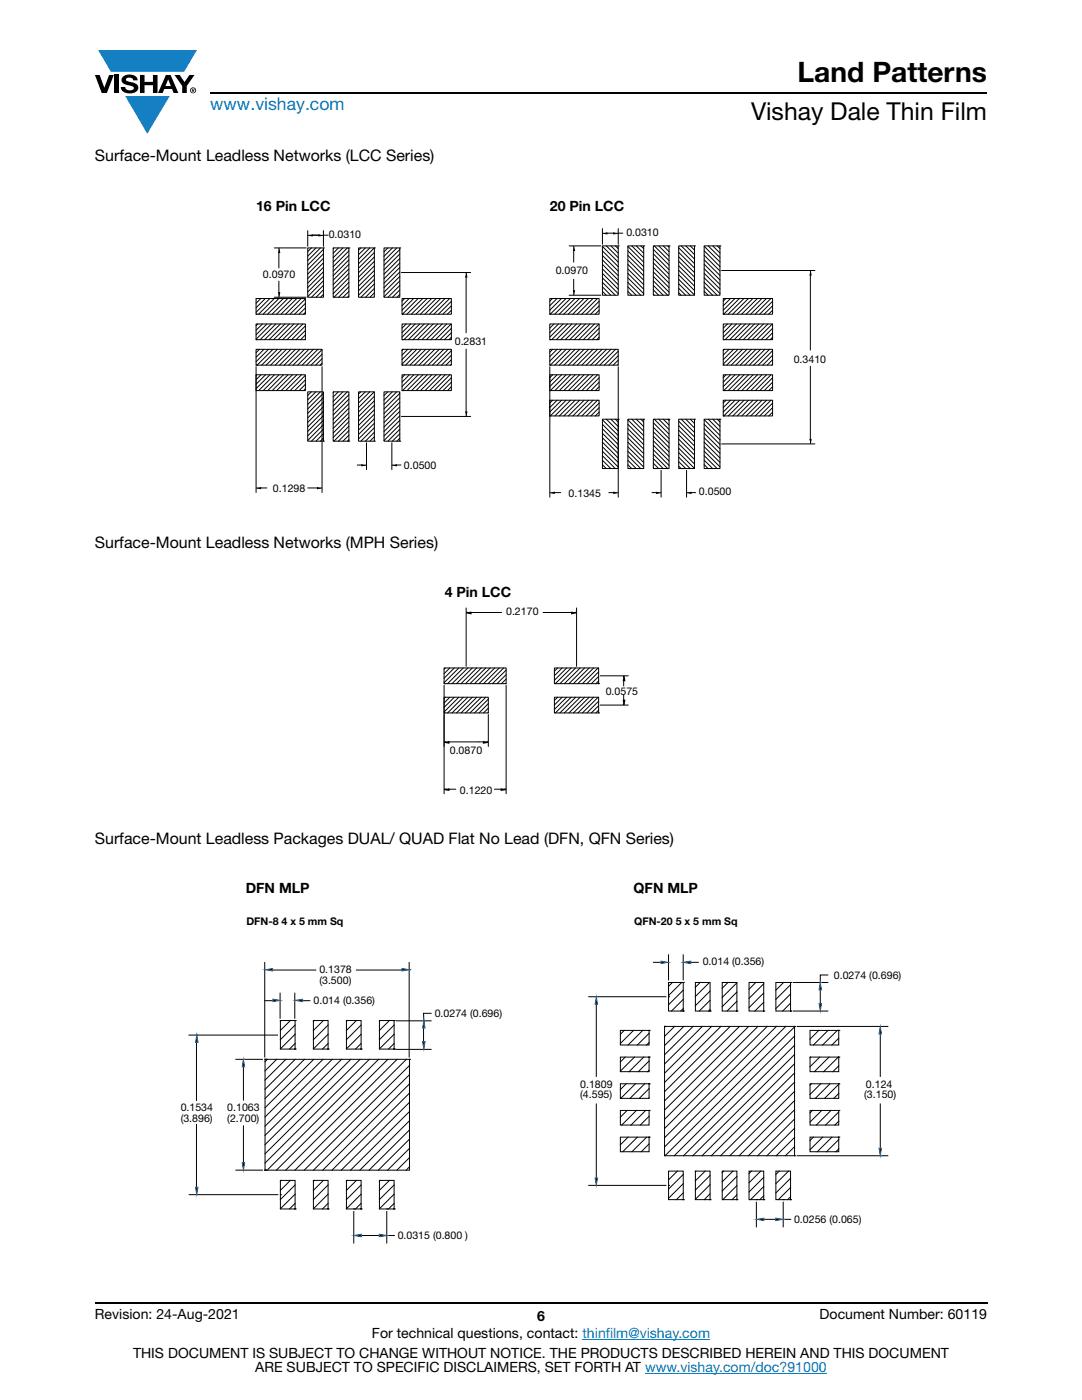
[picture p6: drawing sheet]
<svg xmlns="http://www.w3.org/2000/svg" width="216mm" height="279mm" viewBox="0 0 216 279" stroke-linecap="round" stroke-linejoin="round" font-family="sans-serif">
<g fill="#147fc3">
<path d="M19.6 10h19.7l-2.6 4.3h-1.1h-13.5z"/>
<path d="M25 19.2h8.9l-4.5 7.5z"/>
</g>
<g fill="#000">
<path d="M18.9 15h1l.9 2.5 1-2.5h.9l-1.4 3.6h-1zM22.9 15h.9v3.6h-.9zM24.6 15.3a2.1 2.1 0 0 1 2.8 .3l.1 .4h-.9a.79 .79 0 0 0-.7-.5 .79 .79 0 0 0-.8 .4l.3 .3 1 .2a1.08 1.08 0 0 1 1.2 1 1.08 1.08 0 0 1-1.1 1.2 1.73 1.73 0 0 1-2.4-1.2h.9a.96 .96 0 0 0 .8 .6 .96 .96 0 0 0 .9-.4 1.31 1.31 0 0 0-1.2-.6 1.03 1.03 0 0 1-1.1-.6 1.03 1.03 0 0 1 .2-1.1zM27.9 15h.9v1.3h1.7v-1.3h.9v3.6h-.9v-1.6h-1.7v1.6h-.9zM34.8 15h1.1l.9 1.4 1-1.4h1l-1.5 2.2v1.4h-.9v-1.4zM62.3 46.9h1.3z"/>
<path d="M33.6 15.9l.5 1.3h-1.1zM33.1 15l-1.6 3.6h1l.3-.8h1.5l.3 .8h1l-1.6-3.6z"/>
<path d="M38.4 17.8h.2v.2h-.2zM38.3 17.7v.7h.1v-.3l.4 .3-.2-.3 .2-.2-.1-.2z"/>
<path d="M38.1 18a.46 .46 0 0 1 .9 0 .46 .46 0 0 1-.9 0zM37.9 18a.6 .6 0 0 0 1.2 0 .6 .6 0 0 0-1.2 0z"/>
</g>
<path d="M42 18.6h155M18.9 260h178.1" fill="none" stroke="#000" stroke-width=".36"/>
<path d="M116.2 267.3h25.5M128.7 274h36.3" fill="none" stroke="#007ec4" stroke-width=".2"/>
<g fill="none" stroke="#000" stroke-width=".2">
<path d="M51.1 59.6h9.8v3.1h-9.8zM51.2 59.6h-.1M52 59.6l-.9 .9M52.9 59.6l-1.8 1.8M53.8 59.6l-2.7 2.7M54.7 59.6l-3.1 3.1M54.7 59.3h6.4M54.7 49.5h6.4M55.5 58.4h.3l-.2 .9M55.6 59.6l-3.1 3.1M55.6 50.4v3.1M55.6 56.1v2.3"/>
<path d="M55.6 49.5l.2 .9h-.3M56.5 59.6l-3.1 3.1M57.4 59.6l-3.1 3.1M58.3 59.6l-3.1 3.1M59.2 59.6l-3.1 3.1M60.1 59.6l-3.1 3.1M60.9 59.7l-3 3M61.4 49.5h3.1v9.8h-3.1zM61.4 46v3.2M62.1 49.5l-.7 .7M62.3 46.8v.3l-.9-.2M62.3 46.9h1.3"/>
<path d="M63.1 49.5l-1.7 1.6M63.6 46.8v.3l1.9-.2M63.9 49.5l-2.5 2.5M64.5 49.8l-3.1 3.1M64.5 50.7l-3.1 3.1M64.5 51.6l-3.1 3.1M64.5 52.5l-3.1 3.1M64.5 53.4l-3.1 3.1M64.5 54.2l-3.1 3.2M64.5 55.1l-3.1 3.2M64.5 56l-3.1 3.2M64.5 56.9l-2.3 2.4"/>
<path d="M64.5 57.8l-1.4 1.5M64.5 58.7l-.5 .6M64.5 49.5h.1M64.5 46v3.2M66.5 49.5h3.1v9.8h-3.1zM66.6 49.5l-.1 .1M67.5 49.5l-1 1M68.4 49.5l-1.9 1.9M69.3 49.5l-2.8 2.8M69.6 56.4l-2.9 2.9M69.6 57.2l-2 2.1M69.6 53.7l-3.1 3.1"/>
<path d="M69.6 50.1l-3.1 3.1M69.6 51l-3.1 3.1M69.6 51.9l-3.1 3.1M69.6 52.8l-3.1 3.1M69.6 54.6l-3.1 3.1M69.6 55.4l-3.1 3.2M69.6 58.2l-1.1 1.1M69.6 59l-.3 .3M69.6 49.5h.1M71.5 49.5h3.2v9.8h-3.2zM72 49.5l-.5 .4M72.9 49.5l-1.4 1.3"/>
<path d="M73.8 49.5l-2.3 2.2M74.7 51.3l-3.2 3.1M74.7 54l-3.2 3.1M74.7 55.8l-3.2 3.1M74.7 49.5l-3.2 3.1M74.7 50.4l-3.2 3.1M74.7 52.2l-3.2 3.1M74.7 53.1l-3.2 3.1M74.7 54.9l-3.2 3.1M74.7 56.7l-2.7 2.6M74.7 57.6l-1.8 1.7M74.7 58.5l-.9 .8"/>
<path d="M74.7 49.5h.1M76.6 49.5h3.2v9.8h-3.2zM77.4 49.5l-.8 .7M78.3 49.5l-1.7 1.7M79.2 49.5l-2.6 2.5M79.8 57l-2.4 2.3M79.8 50.7l-3.2 3.1M79.8 52.5l-3.2 3.1M79.8 53.4l-3.2 3.1M79.8 55.2l-3.2 3.1M79.8 49.8l-3.2 3.1M79.8 51.6l-3.2 3.1"/>
<path d="M79.8 54.3l-3.2 3.1M79.8 56.1l-3.2 3.1M79.8 57.9l-1.5 1.4M79.8 58.8l-.6 .5M79.8 49.5h.1M80.1 54.4h13.8M80.2 59.6h9.9v3.1h-9.9zM80.8 59.6l-.6 .5M81.6 59.6l-1.4 1.4M82.5 59.6l-2.3 2.3M83.4 59.6l-3.1 3.1M84.3 59.6l-3.1 3.1"/>
<path d="M85.2 59.6l-3.1 3.1M86.1 59.6l-3.1 3.1M87 59.6l-3.1 3.1M87.9 59.6l-3.1 3.1M88.8 59.6l-3.1 3.1M89.7 59.6l-3.1 3.1M93 54.4l.2 .9h-.4M93 55.3v11.1M109.7 59.6h9.8v3.1h-9.8zM110.2 59.6l-.5 .5M111.1 59.6l-1.4 1.4M112 59.6l-2.3 2.3"/>
<path d="M112.9 59.6l-3.1 3.1M113.6 58.9h6.3M113.6 49.1h6.3M113.8 59.6l-3.1 3.1M114.3 58h.3l-.1 .9M114.5 50v2.3M114.5 55.7v2.3M114.5 49.1l.1 .9h-.3M114.7 59.6l-3.1 3.1M115.6 59.6l-3.1 3.1M116.5 59.6l-3.1 3.1M117.4 59.6l-3.1 3.1"/>
<path d="M118.3 59.6l-3.1 3.1M119.2 59.6l-3.1 3.1M120.2 49.2l3.2 3.1M120.2 50.1l3.2 3.1M120.2 51l3.2 3.1M120.2 51.9l3.2 3.1M120.2 52.8l3.2 3.1M120.2 53.7l3.2 3.1M120.2 54.6l3.2 3.1M120.2 55.4l3.2 3.2M120.2 56.4l2.6 2.5M120.2 57.2l1.7 1.7"/>
<path d="M120.2 58.2l.8 .7M120.2 49.1h3.2v9.8h-3.2zM120.2 45.6v3.2M121 49.1l2.4 2.3M121.1 46.4v.3l-.9-.2M121.1 46.5h1.4M121.9 49.1l1.5 1.4M122.5 46.4v.3l1.8-.2M122.8 49.1l.6 .5M123.4 49.1h.1M123.4 45.6v3.2M125.3 49.2l3.1 3.1"/>
<path d="M125.3 50.1l3.1 3.1M125.3 51l3.1 3.1M125.3 51.9l3.1 3.1M125.3 52.8l3.1 3.1M125.3 53.7l3.1 3.1M125.3 54.6l3.1 3.1M125.3 55.4l3.1 3.2M125.3 56.4l2.5 2.5M125.3 57.2l1.6 1.7M125.3 58.2l.7 .7M125.3 49.1h3.1v9.8h-3.1zM126.1 49.1l2.3 2.3"/>
<path d="M127 49.1l1.4 1.4M127.9 49.1l.5 .5M128.4 49.1h.1M130.4 54.3l3.1 3.1M130.4 57l1.9 1.9M130.4 49.8l3.1 3.1M130.4 50.7l3.1 3.1M130.4 51.6l3.1 3.1M130.4 52.5l3.1 3.1M130.4 53.4l3.1 3.1M130.4 55.2l3.1 3.1M130.4 56l2.8 2.9"/>
<path d="M130.4 57.8l1 1.1M130.4 58.7l.1 .2M130.4 49.1h3.1v9.8h-3.1zM130.6 49.1l2.9 2.9M131.4 49.1l2.1 2M132.4 49.1l1.1 1.1M133.2 49.1l.3 .2M133.5 49.1h.1M135.4 51.3l3.2 3.1M135.4 52.1l3.2 3.2M135.4 53.1l3.2 3.1M135.4 53.9l3.2 3.2"/>
<path d="M135.4 54.8l3.2 3.2M135.4 49.5l3.2 3.1M135.4 50.4l3.2 3.1M135.4 55.7l3.2 3.2M135.4 56.6l2.3 2.3M135.4 57.5l1.4 1.4M135.4 58.4l.5 .5M135.4 49.1h3.2v9.8h-3.2zM135.9 49.1l2.7 2.6M136.8 49.1l1.8 1.7M137.7 49.1l.9 .8M138.6 49.1h.1"/>
<path d="M140.5 56.3l2.6 2.6M140.5 57.2l1.7 1.7M140.5 51.8l3.2 3.2M140.5 52.7l3.2 3.2M140.5 54.5l3.2 3.2M140.5 55.4l3.2 3.2M140.5 49.2l3.2 3.1M140.5 50l3.2 3.2M140.5 50.9l3.2 3.2M140.5 53.6l3.2 3.2M140.5 58.1l.8 .8M140.5 49.1h3.2v9.8h-3.2z"/>
<path d="M141.3 49.1l2.4 2.3M142.2 49.1l1.5 1.4M143.1 49.1l.6 .5M143.7 49.1h.1M144 54h18.6M144.3 59.6h9.9v3.1h-9.9zM144.8 59.6l-.5 .5M145.8 59.6l-1.5 1.4M146.6 59.6l-2.3 2.3M147.5 59.6l-3.1 3.1M148.4 59.6l-3.1 3.1M149.3 59.6l-3.1 3.1"/>
<path d="M150.2 59.6l-3.1 3.1M151.1 59.6l-3.1 3.1M152 59.6l-3.1 3.1M152.9 59.6l-3.1 3.1M153.8 59.6l-3.1 3.1M161.7 54l.1 .9h-.3M161.7 54.9v15M51.1 62.7h.1M51.1 64.7h9.8v3.1h-9.8zM51.1 67.8h.1M51.1 69.7h13.2v3.2h-13.2zM51.1 72.9h.1"/>
<path d="M51.1 74.8h9.8v3.2h-9.8zM51.1 78h.1M51.1 73.2v25.1M51.2 74.8l-.1 .1M51.5 64.7l-.4 .3M51.8 69.7l-.7 .7M52.1 74.8l-1 1M52.4 64.7l-1.3 1.2M52.7 69.7l-1.6 1.6M53 74.8l-1.9 1.9M53.3 64.7l-2.2 2.1M53.6 69.7l-2.5 2.5"/>
<path d="M53.9 74.8l-2.8 2.8M54.1 64.7l-3 3M54.5 69.7l-3.2 3.2M54.8 74.8l-3.2 3.1M55.1 64.7l-3.2 3.1M55.4 69.7l-3.2 3.2M55.7 74.8l-3.2 3.1M55.9 64.7l-3.1 3.1M56.3 69.7l-3.2 3.2M56.6 74.8l-3.2 3.1M56.9 64.7l-3.2 3.1M57.1 69.7l-3.1 3.2"/>
<path d="M57.5 74.8l-3.2 3.1M57.7 64.7l-3.1 3.1M58 69.7l-3.1 3.2M58.4 74.8l-3.2 3.1M58.6 64.7l-3.1 3.1M58.9 69.7l-3.1 3.2M59.2 74.8l-3.1 3.1M59.5 64.7l-3.1 3.1M59.8 69.7l-3.1 3.2M60.2 74.8l-3.2 3.1M60.4 64.7l-3.1 3.1M60.7 69.7l-3.1 3.2"/>
<path d="M60.9 60.5l-2.1 2.2M60.9 61.5l-1.2 1.2M60.9 65l-2.7 2.8M60.9 65.9l-1.8 1.9M60.9 66.8l-.9 1M60.9 67.7v.1M60.9 62.3l-.3 .4M60.9 74.9l-3 3M60.9 75.8l-2.1 2.1M60.9 76.7l-1.2 1.2M60.9 77.6l-.3 .3M61.4 78.2h3.1v9.8h-3.1z"/>
<path d="M61.6 69.7l-3.1 3.2M62.1 78.2l-.7 .7M62.5 69.7l-3.1 3.2M63 78.2l-1.6 1.6M63.4 69.7l-3.1 3.2M63.9 78.2l-2.5 2.5M64.3 69.8l-3.1 3.1M64.3 70.7l-2.2 2.2M64.3 71.6l-1.3 1.3M64.3 72.5l-.4 .4M64.3 73.2v25.1M64.5 78.5l-3.1 3.1"/>
<path d="M64.5 79.4l-3.1 3.1M66.5 78.2h3.1v9.8h-3.1zM66.6 78.2l-.1 .1M67.5 78.2l-1 1M68.4 78.2l-1.9 1.9M69.3 78.2l-2.8 2.8M69.6 79.7l-3.1 3.1M69.6 78.8l-3.1 3.1M71.5 78.2h3.2v9.8h-3.2zM72 78.2l-.5 .4M72.9 78.2l-1.4 1.3M73.8 78.2l-2.3 2.2"/>
<path d="M74.7 78.2l-3.2 3.1M74.7 80l-3.2 3.1M74.7 79.1l-3.2 3.1M76.6 78.2h3.2v9.8h-3.2zM77.4 78.2l-.8 .7M78.3 78.2l-1.7 1.7M79.2 78.2l-2.6 2.5M79.8 78.5l-3.2 3.1M79.8 79.4l-3.2 3.1M80.2 74.8h9.9v3.1h-9.9zM80.2 77.9h.1M80.2 62.7h.1"/>
<path d="M80.2 64.7h9.9v3.1h-9.9zM80.2 67.8h.1M80.2 69.7h9.9v3.2h-9.9zM80.2 72.9h.1M80.5 69.7l-.3 .3M80.8 74.8l-.6 .6M81.1 64.7l-.9 .8M81.4 69.7l-1.2 1.2M81.7 74.8l-1.5 1.5M82 64.7l-1.8 1.7M82.3 69.7l-2.1 2.1M82.6 74.8l-2.4 2.3"/>
<path d="M82.8 64.7l-2.6 2.6M83.2 69.7l-3 3M83.5 74.8l-3.2 3.1M83.8 64.7l-3.2 3.1M84.1 69.7l-3.2 3.2M84.4 74.8l-3.2 3.1M84.6 64.7l-3.1 3.1M85 69.7l-3.2 3.2M85.3 74.8l-3.2 3.1M85.5 64.7l-3.1 3.1M85.9 69.7l-3.2 3.2M86.2 74.8l-3.2 3.1"/>
<path d="M86.4 64.7l-3.1 3.1M86.7 69.7l-3.1 3.2M87.1 74.8l-3.2 3.1M87.3 64.7l-3.1 3.1M87.7 69.7l-3.2 3.2M87.9 74.8l-3.1 3.1M88.2 64.7l-3.1 3.1M88.5 69.7l-3.1 3.2M88.9 74.8l-3.2 3.1M89.1 64.7l-3.1 3.1M89.4 69.7l-3.1 3.2M89.7 74.8l-3.1 3.1"/>
<path d="M90 64.7l-3.1 3.1M90.1 60.1l-2.6 2.6M90.1 61l-1.7 1.7M90.1 61.9l-.8 .8M90.1 65.5l-2.3 2.3M90.1 66.4l-1.4 1.4M90.1 67.3l-.5 .5M90.1 75.4l-2.6 2.5M90.1 76.3l-1.7 1.6M90.1 77.2l-.8 .7M90.1 70l-2.9 2.9M90.1 70.9l-2 2"/>
<path d="M90.1 71.8l-1.1 1.1M90.1 72.7l-.2 .2M93 69.7v12.5M109.7 79.9h9.8v3.1h-9.8zM109.7 62.7h.1M109.7 64.7h9.8v3.1h-9.8zM109.7 67.8h.1M109.7 69.7h13.7v3.2h-13.7zM109.7 72.9h.1M109.7 74.8h9.8v3.1h-9.8zM109.7 77.9h.1M109.7 73.2v26"/>
<path d="M110.3 79.9l-.6 .5M110.3 69.7l-.6 .6M110.3 74.8l-.6 .6M110.6 64.7l-.9 .8M111.2 79.9l-1.5 1.4M111.2 69.7l-1.5 1.5M111.2 74.8l-1.5 1.5M111.4 64.7l-1.7 1.7M112.1 79.9l-2.4 2.3M112.1 69.7l-2.4 2.4M112.1 74.8l-2.4 2.3M112.4 64.7l-2.7 2.6"/>
<path d="M113 79.9l-3.2 3.1M113 69.7l-3.2 3.2M113 74.8l-3.2 3.1M113.2 64.7l-3.1 3.1M113.9 79.9l-3.2 3.1M113.9 69.7l-3.2 3.2M113.9 74.8l-3.2 3.1M114.1 64.7l-3.1 3.1M114.7 69.7l-3.1 3.2M114.8 79.9l-3.2 3.1M114.8 74.8l-3.2 3.1M115 64.7l-3.1 3.1"/>
<path d="M115.7 79.9l-3.2 3.1M115.7 69.7l-3.2 3.2M115.7 74.8l-3.2 3.1M115.9 64.7l-3.1 3.1M116.5 79.9l-3.1 3.1M116.5 69.7l-3.1 3.2M116.5 74.8l-3.1 3.1M116.8 64.7l-3.1 3.1M117.5 79.9l-3.2 3.1M117.5 69.7l-3.2 3.2M117.5 74.8l-3.2 3.1M117.7 64.7l-3.1 3.1"/>
<path d="M118.3 79.9l-3.1 3.1M118.3 69.7l-3.1 3.2M118.3 74.8l-3.1 3.1M118.6 64.7l-3.1 3.1M119.2 79.9l-3.1 3.1M119.2 69.7l-3.1 3.2M119.2 74.8l-3.1 3.1M119.5 64.7l-3.1 3.1M119.5 61.9l-.7 .8M119.5 61l-1.6 1.7M119.5 60.1l-2.5 2.6M119.5 67.3l-.4 .5"/>
<path d="M119.5 66.4l-1.3 1.4M119.5 65.5l-2.2 2.3M119.5 77.2l-.7 .7M119.5 76.3l-1.6 1.6M119.5 75.4l-2.5 2.5M120.1 69.7l-3.1 3.2M121 69.7l-3.1 3.2M121.9 69.7l-3.1 3.2M122.8 69.7l-3.1 3.2M123.4 72.8l-.1 .1M123.4 71.9l-1 1M123.4 71l-1.9 1.9"/>
<path d="M123.4 70.1l-2.8 2.8M123.4 73.2v26M144.3 79.9h9.9v3.1h-9.9zM144.3 62.7h.1M144.3 64.7h9.9v3.1h-9.9zM144.3 67.8h.1M144.3 69.7h9.9v3.2h-9.9zM144.3 72.9h.1M144.3 74.8h9.9v3.1h-9.9zM144.3 77.9h.1M144.6 69.7l-.3 .3M144.9 79.9l-.6 .5"/>
<path d="M144.9 74.8l-.6 .6M145.2 64.7l-.9 .8M145.5 69.7l-1.2 1.2M145.8 79.9l-1.5 1.4M145.8 74.8l-1.5 1.5M146.1 64.7l-1.8 1.7M146.4 69.7l-2.1 2.1M146.7 79.9l-2.4 2.3M146.7 74.8l-2.4 2.3M146.9 64.7l-2.6 2.6M147.3 69.7l-3 3M147.6 79.9l-3.2 3.1"/>
<path d="M147.6 74.8l-3.2 3.1M147.9 64.7l-3.2 3.1M148.1 69.7l-3.1 3.2M148.5 79.9l-3.2 3.1M148.5 74.8l-3.2 3.1M148.7 64.7l-3.1 3.1M149.1 69.7l-3.2 3.2M149.4 79.9l-3.2 3.1M149.4 74.8l-3.2 3.1M149.7 64.7l-3.2 3.1M149.9 69.7l-3.1 3.2M150.3 79.9l-3.2 3.1"/>
<path d="M150.3 74.8l-3.2 3.1M150.5 64.7l-3.1 3.1M150.9 69.7l-3.2 3.2M151.2 79.9l-3.2 3.1M151.2 74.8l-3.2 3.1M151.4 64.7l-3.1 3.1M151.7 69.7l-3.1 3.2M152 79.9l-3.1 3.1M152 74.8l-3.1 3.1M152.3 64.7l-3.1 3.1M152.6 69.7l-3.1 3.2M153 79.9l-3.2 3.1"/>
<path d="M153 74.8l-3.2 3.1M153.2 64.7l-3.1 3.1M153.5 69.7l-3.1 3.2M153.8 79.9l-3.1 3.1M153.8 74.8l-3.1 3.1M154.1 64.7l-3.1 3.1M154.2 61.9l-.8 .8M154.2 61l-1.7 1.7M154.2 60.1l-2.6 2.6M154.2 67.3l-.5 .5M154.2 66.4l-1.4 1.4M154.2 65.5l-2.3 2.3"/>
<path d="M154.2 72.7l-.2 .2M154.2 71.8l-1.1 1.1M154.2 70.9l-2 2M154.2 70l-2.9 2.9M154.2 77.2l-.8 .7M154.2 76.3l-1.7 1.6M154.2 75.4l-2.6 2.5M161.7 73.1v14.6M52 97.2v.3l-.9-.1M52 97.4h1.3M61.4 97.4h2M63.4 97.2v.3l.9-.1"/>
<path d="M64.5 88h.1M64.5 80.3l-3.1 3.1M64.5 81.2l-3.1 3.1M64.5 82.1l-3.1 3.1M64.5 82.9l-3.1 3.2M64.5 83.9l-3.1 3.1M64.5 84.7l-3.1 3.2M64.5 85.6l-2.4 2.4M64.5 86.5l-1.4 1.5M64.5 87.4l-.6 .6M69.6 88h.1M69.6 85.1l-3 2.9"/>
<path d="M69.6 80.6l-3.1 3.1M69.6 81.5l-3.1 3.1M69.6 82.4l-3.1 3.1M69.6 83.3l-3.1 3.1M69.6 84.2l-3.1 3.1M69.6 86l-2.1 2M69.6 86.8l-1.2 1.2M69.6 87.7l-.3 .3M71.3 92.8h.9M72.2 92.7v.3l.9-.2M73.1 88.4v5.3M74.7 88h.1"/>
<path d="M74.7 80.9l-3.2 3.1M74.7 82.7l-3.2 3.1M74.7 81.8l-3.2 3.1M74.7 83.6l-3.2 3.1M74.7 84.5l-3.2 3.1M74.7 85.4l-2.7 2.6M74.7 86.3l-1.8 1.7M74.7 87.2l-.9 .8M78.2 88.4v5.3M79.1 92.8h.9M79.1 92.7v.3l-.9-.2M79.8 88h.1"/>
<path d="M79.8 80.3l-3.2 3.1M79.8 82.1l-3.2 3.1M79.8 81.2l-3.2 3.1M79.8 83l-3.2 3.1M79.8 83.9l-3.2 3.1M79.8 84.8l-3.2 3.1M79.8 85.7l-2.4 2.3M79.8 86.6l-1.5 1.4M79.8 87.5l-.6 .5M80.1 83.1h13.8M92.8 82.2h.4l-.2 .9M109.7 83h.1"/>
<path d="M110.6 98.1v.4l-.9-.2M110.6 98.3h1.3M119.5 82.2l-.7 .8M119.5 81.4l-1.6 1.6M119.5 80.4l-2.5 2.6M120.2 83.8l3.2 3.1M120.2 84.7l3.2 3.1M120.2 85.6l3.2 3.1M120.2 86.5l3.2 3.1M120.2 87.4l3.2 3.1M120.2 88.3l3.2 3.1M120.2 89.2l3.2 3.1"/>
<path d="M120.2 90.1l3.2 3.1M120.2 90.9l2.6 2.6M120.2 91.9l1.7 1.6M120.2 92.7l.8 .8M120.2 83.7h3.2v9.8h-3.2zM121 83.7l2.4 2.3M121.5 98.3h1M121.9 83.7l1.5 1.4M122.5 98.1v.4l.9-.2M122.8 83.7l.6 .5M123.4 83.7h.1M125.3 83.8l3.1 3.1"/>
<path d="M125.3 84.7l3.1 3.1M125.3 85.6l3.1 3.1M125.3 86.5l3.1 3.1M125.3 87.4l3.1 3.1M125.3 88.3l3.1 3.1M125.3 89.2l3.1 3.1M125.3 90.1l3.1 3.1M125.3 90.9l2.5 2.6M125.3 91.9l1.6 1.6M125.3 92.7l.7 .8M125.3 83.7h3.1v9.8h-3.1zM126.1 83.7l2.3 2.3"/>
<path d="M127 83.7l1.4 1.4M127.9 83.7l.5 .5M128.4 83.7h.1M130.1 98.3h.9M130.4 88l3.1 3.1M130.4 89.8l3.1 3.1M130.4 90.6l2.8 2.9M130.4 91.5l1.9 2M130.4 92.4l1 1.1M130.4 84.4l3.1 3.1M130.4 85.3l3.1 3.1M130.4 86.2l3.1 3.1"/>
<path d="M130.4 87.1l3.1 3.1M130.4 88.8l3.1 3.2M130.4 93.3l.1 .2M130.4 83.7h3.1v9.8h-3.1zM130.6 83.7l2.9 2.9M131 98.2v.3l.9-.2M131.4 83.7l2.1 2M131.9 93.9v5.3M132.4 83.7l1.1 1.1M133.2 83.7l.3 .2M133.5 83.7h.1M135.4 85.9l3.2 3.1"/>
<path d="M135.4 87.6l3.2 3.2M135.4 90.3l3.2 3.2M135.4 84.1l3.2 3.1M135.4 85l3.2 3.1M135.4 86.8l3.2 3.1M135.4 88.6l3.2 3.1M135.4 89.4l3.2 3.2M135.4 91.2l2.3 2.3M135.4 92.1l1.4 1.4M135.4 93l.5 .5M135.4 83.7h3.2v9.8h-3.2zM135.9 83.7l2.7 2.6"/>
<path d="M136.8 83.7l1.8 1.7M137 93.9v5.3M137.7 83.7l.9 .8M137.9 98.2v.3l-.9-.2M137.9 98.3h.9M138.6 83.7h.1M140.5 90.9l2.6 2.6M140.5 92.7l.8 .8M140.5 86.4l3.2 3.2M140.5 88.2l3.2 3.2M140.5 89.1l3.2 3.2M140.5 90l3.2 3.2"/>
<path d="M140.5 83.7l3.2 3.2M140.5 84.7l3.2 3.1M140.5 85.5l3.2 3.2M140.5 87.3l3.2 3.2M140.5 91.8l1.7 1.7M140.5 83.7h3.2v9.8h-3.2zM141.3 83.7l2.4 2.3M142.2 83.7l1.5 1.4M143.1 83.7l.6 .5M143.7 83.7h.1M144 88.6h18.6M144.3 83h.1"/>
<path d="M154.2 82.2l-.8 .8M154.2 81.4l-1.7 1.6M154.2 80.4l-2.6 2.6M161.5 87.7h.3l-.1 .9M88.6 139.1h8.8v3.2h-8.8zM88.6 133.3h12.4v3.1h-12.4zM88.6 136.4h.1M88.9 133.3l-.3 .3M88.9 139.1l-.3 .3M89.8 133.3l-1.2 1.2M89.8 139.1l-1.2 1.2M90.6 133.3l-2 2.1"/>
<path d="M90.6 139.1l-2 2.1M91.6 133.3l-3 2.9M91.6 139.1l-3 3M92.4 133.3l-3.1 3.1M92.4 139.1l-3.1 3.2M93.4 133.3l-3.2 3.1M93.4 139.1l-3.2 3.2M94.2 133.3l-3.1 3.1M94.2 139.1l-3.1 3.2M95.1 133.3l-3.1 3.1M95.1 139.1l-3.1 3.2M96 133.3l-3.1 3.1"/>
<path d="M96 139.1l-3.1 3.2M96.9 133.3l-3.1 3.1M96.9 139.1l-3.1 3.2M97.4 139.5l-2.7 2.8M97.8 133.3l-3.1 3.1M98.7 133.3l-3.1 3.1M99.6 133.3l-3.1 3.1M100.5 133.3l-3.1 3.1M101 136.4h-.1M101 135.5l-.9 .9M101 134.6l-1.8 1.8M101 133.7l-2.7 2.7"/>
<path d="M110.6 139.1h8.9v3.2h-8.9zM110.6 133.3h8.9v3.1h-8.9zM111.3 139.1l-.7 .7M111.3 133.3l-.7 .7M112.2 139.1l-1.6 1.6M112.2 133.3l-1.6 1.6M113.1 139.1l-2.5 2.5M113.1 133.3l-2.5 2.5M114 139.1l-3.2 3.2M114 133.3l-3.2 3.1M114.9 139.1l-3.2 3.2M114.9 133.3l-3.2 3.1"/>
<path d="M115.8 139.1l-3.2 3.2M115.8 133.3l-3.2 3.1M116.7 139.1l-3.2 3.2M116.7 133.3l-3.2 3.1M117.6 139.1l-3.2 3.2M117.6 133.3l-3.2 3.1M118.5 139.1l-3.2 3.2M118.5 133.3l-3.2 3.1M119.3 139.1l-3.1 3.2M119.3 133.3l-3.1 3.1M119.5 136.4h.1M119.5 135.9l-.6 .5"/>
<path d="M119.5 135l-1.5 1.4M119.5 139.9l-2.4 2.4M119.5 134.1l-2.4 2.3M119.8 134.9h5.6M124.4 135.8v1.1M124.4 138.7v1.1M88.6 142.3h.1M97.4 142.2v.1M97.4 141.3l-.9 1M97.4 140.4l-1.8 1.9M119.5 142.3h.1M119.5 141.7l-.6 .6"/>
<path d="M119.5 140.8l-1.5 1.5M119.8 140.7h5.6"/>
</g>
<g fill="#000">
<path d="M55.5 58.4h.3l-.2 .9zM55.6 49.5l.2 .9h-.3zM61.4 46.9l.9-.1v.3zM63.6 46.8l.9 .1-.9 .2zM93 54.4l.2 .9h-.4zM114.3 58h.3l-.1 .9zM114.5 49.1l.1 .9h-.3zM120.2 46.5l.9-.1v.3zM122.5 46.4l.9 .1-.9 .2zM161.7 54l.1 .9h-.3zM51.1 97.4l.9-.2v.3zM63.4 97.2l.9 .2-.9 .1z"/>
<path d="M72.2 92.7l.9 .1-.9 .2zM78.2 92.8l.9-.1v.3zM92.8 82.2h.4l-.2 .9zM109.7 98.3l.9-.2v.4zM122.5 98.1l.9 .2-.9 .2zM131 98.2l.9 .1-.9 .2zM137 98.3l.9-.1v.3zM161.5 87.7h.3l-.1 .9z"/>
</g>
<path d="M124.3 139.8h.3l-.2 .9z" fill="#ee302d"/>
<path d="M124.3 139.8h.3l-.2 .9" fill="none" stroke="#000" stroke-width=".35"/>
<path d="M124.4 134.9l.2 .9h-.3z" fill="#ee302d"/>
<path d="M124.4 134.9l.2 .9h-.3" fill="none" stroke="#000" stroke-width=".35"/>
<path d="M88.6 142.6v6.4M89.5 148.1h7M97.4 142.6v6.4" fill="none" stroke="#000" stroke-width=".2"/>
<path d="M88.6 148.1l.9-.2v.3z" fill="#ee302d"/>
<path d="M89.5 147.9v.3l-.9-.1" fill="none" stroke="#000" stroke-width=".35"/>
<path d="M96.5 147.9l.9 .2-.9 .1z" fill="#ee302d"/>
<path d="M96.5 147.9v.3l.9-.1" fill="none" stroke="#000" stroke-width=".35"/>
<path d="M88.6 136.8v21.6M101 136.8v21.6M89.5 157.5h1.5M98.6 157.5h1.5" fill="none" stroke="#000" stroke-width=".2"/>
<path d="M88.6 157.5l.9-.1v.3z" fill="#ee302d"/>
<path d="M89.5 157.4v.3l-.9-.2" fill="none" stroke="#000" stroke-width=".35"/>
<path d="M100.1 157.4l.9 .1-.9 .2z" fill="#ee302d"/>
<path d="M100.1 157.4v.3l.9-.2" fill="none" stroke="#000" stroke-width=".35"/>
<path d="M93 121.3v11.7M93.9 122.2h6.2M108.4 122.2h5.7M115 121.3v11.7" fill="none" stroke="#000" stroke-width=".2"/>
<path d="M93 122.2l.9-.1v.3z" fill="#ee302d"/>
<path d="M93.9 122.1v.3l-.9-.2" fill="none" stroke="#000" stroke-width=".35"/>
<path d="M114.1 122.1l.9 .1-.9 .2z" fill="#ee302d"/>
<path d="M114.1 122.1v.3l.9-.2" fill="none" stroke="#000" stroke-width=".35"/>
<g fill="none" stroke="#000" stroke-width=".2">
<path d="M52.8 192.1v18.9M52.9 199.7h1.5M54.3 193.6h8.7M55.9 198.2v5M58.8 198.2v5M60.3 199.7h1.5M71.1 193.6h9M81.6 192.1v18.9M117.5 198.9h15.4M130.4 192.1h1.5M133.4 190.6v5M133.4 196.1h.1"/>
<path d="M133.4 198.9h.1M133.4 196.1h2.9v5.7h-2.9zM134.2 196.1l-.8 .7M136 196.1l-2.6 2.6M136.3 190.6v5M136.3 199.4l-2.3 2.4M136.3 197.6l-2.9 2.9M136.3 196.1h.1M137.8 192.1h1.5M138.8 196.1h2.9v5.7h-2.9zM139.7 196.1l-.9 .9M141.6 196.1l-2.8 2.8"/>
<path d="M141.7 199.6l-2.2 2.2M141.7 197.8l-2.9 2.9M144.1 196.1h2.9v5.7h-2.9zM145.3 196.1l-1.2 1.1M147 199.8l-1.9 2M147 196.2l-2.9 2.9M147 198l-2.9 2.9M149.5 196.1h2.9v5.7h-2.9zM150.8 196.1l-1.3 1.3M152.4 196.3l-2.9 3M152.4 198.2l-2.9 2.9M154.8 196.1h2.9v5.7h-2.9z"/>
<path d="M156.4 196.1l-1.6 1.5M157.7 196.5l-2.9 2.9M157.7 198.4l-2.9 2.9M157.7 196.1h.1M158.3 196.1h6.9M163.7 197.6v2.7M165.2 194.6h-1.5v1.5M37.7 206.6h17.7M39.2 208.1v11.5M47.1 211.4h5.3M48.6 212.9v6.6M52.9 211.4h.1"/>
<path d="M52.9 211.4h28.8v22.1h-28.8zM53.4 211.4l-.5 .5M55.2 211.4l-2.3 2.3M55.9 203.7h3v5.7h-3zM56 203.7h.1M56.1 203.7l-.1 .1M57.1 211.4l-4.2 4.2M57.9 203.7l-1.9 1.9M58.9 209.4h.1M58.9 203.7h.1M58.9 208.3l-1.1 1.1M58.9 204.6l-2.9 2.9"/>
<path d="M58.9 206.4l-2.9 2.9M58.9 211.4l-6 6M60.7 211.4l-7.8 7.8M62.5 203.7h3v5.7h-3zM62.6 211.4l-9.7 9.7M62.7 203.7l-.2 .1M64.5 211.4l-11.6 11.5M64.5 203.7l-2 1.9M65.5 209.4h.1M65.5 208.3l-1.2 1.1M65.5 204.6l-3 2.9M65.5 206.4l-3 2.9"/>
<path d="M66.3 211.4l-13.4 13.4M68.1 211.4l-15.2 15.2M69.1 203.7h3v5.7h-3zM69.3 203.7l-.2 .1M70 211.4l-17.1 17M71.1 203.7l-2 1.9M71.8 211.4l-18.9 18.9M72.1 209.4h.1M72.1 204.6l-3 2.9M72.1 206.4l-3 2.9M72.1 208.3l-1.2 1.1M73.7 211.4l-20.8 20.7"/>
<path d="M75.5 211.4l-22.2 22.1M75.7 203.7h2.9v5.7h-2.9zM75.9 203.7l-.2 .1M77.4 211.4l-22.2 22.1M77.7 203.7l-2 1.9M78.6 204.6l-2.9 2.9M78.6 206.4l-2.9 2.9M78.6 208.3l-1.1 1.1M78.6 203.7h.1M78.6 209.4h.1M79.1 209.4h6.9M79.1 203.7h6.9"/>
<path d="M79.2 211.4l-22.2 22.1M81.1 211.4l-22.2 22.1M81.7 216.3l-17.3 17.2M81.7 218.2l-15.4 15.3M81.7 220l-13.6 13.5M81.7 212.6l-21 20.9M81.7 214.5l-19.1 19M81.7 211.4h.1M84.5 205.2v2.7M86 202.2h-1.5l.1 1.5M119 200.4v14.4M123.8 216.3h5.7v2.9h-5.7z"/>
<path d="M123.8 211h5.7v2.9h-5.7zM123.8 205.6h5.7v3h-5.7zM124.6 205.6l-.8 .8M124.8 211l-1 .9M124.9 216.3l-1.1 1.1M126.4 205.6l-2.6 2.6M126.6 211l-2.8 2.8M126.8 216.3l-2.9 2.9M128.3 205.6l-3 3M128.4 211l-2.9 2.9M128.6 216.3l-2.9 2.9M129.5 217.3l-1.9 1.9"/>
<path d="M129.5 219.1l-.1 .1M129.5 211.7l-2.1 2.2M129.5 213.6l-.3 .3M129.5 206.2l-2.3 2.4M129.5 208.1l-.5 .5M129.5 216.3h.1M129.5 211h.1M129.5 205.6h.1M132.6 204.8h.1M132.6 204.8h25.9v25.9h-25.9zM132.7 204.8l-.1 .2M134.6 204.8l-2 2"/>
<path d="M136.3 201.3l-.5 .5M136.3 201.8h.1M136.4 204.8l-3.8 3.9M138.3 204.8l-5.7 5.7M140.1 204.8l-7.5 7.6M141.7 201.5l-.3 .3M141.7 201.8h.1M142 204.8l-9.4 9.4M143.8 204.8l-11.2 11.2M145.7 204.8l-13.1 13.1M147 201.7l-.1 .1M147 201.8h.1"/>
<path d="M147.5 204.8l-14.9 14.9M149.4 204.8l-16.8 16.7M151.2 204.8l-18.6 18.6M152.4 200l-1.8 1.8M152.4 201.8h.1M153.1 204.8l-20.5 20.4M154.9 204.8l-22.3 22.3M156.8 204.8l-24.2 24.1M157.7 200.2l-1.5 1.6M157.7 201.8h.1M158.3 201.8h6.9M158.5 219.7l-11 11"/>
<path d="M158.5 217.8l-12.9 12.9M158.5 212.3l-18.4 18.4M158.5 216l-14.7 14.7M158.5 214.1l-16.6 16.6M158.5 210.5l-20.3 20.2M158.5 204.9l-25.8 25.8M158.5 206.8l-24 23.9M158.5 208.6l-22.1 22.1M158.5 204.8h.1M159.1 204.8h18.1M161.6 216.3h5.8v2.9h-5.8zM161.6 211h5.8v2.9h-5.8z"/>
<path d="M161.6 205.6h5.8v3h-5.8zM161.7 211l-.1 .1M161.9 216.3l-.3 .3M163.4 205.6l-1.8 1.8M163.6 211l-2 1.9M163.8 216.3l-2.2 2.1M165.2 205.6l-2.9 3M165.4 211l-2.9 2.9M165.6 216.3l-2.9 2.9M167.1 205.6l-3 3M167.3 211l-3 2.9M167.4 207.2l-1.4 1.4"/>
<path d="M167.4 212.7l-1.2 1.2M167.4 216.4l-2.9 2.8M167.4 218.2l-1 1M167.4 216.3h.1M167.4 211h.1M167.4 205.6h.1M175.6 206.3v8.5M37.8 238.4h17.6M39.2 224.4v12.6M47.1 233.5h5.3M48.6 224.7v7.3M52.9 233.5h.1"/>
<path d="M55.9 235.6h3v5.7h-3zM56 238.4h.1M56.1 235.6l-.1 .1M57.9 235.6l-1.9 2M58.9 236.5l-2.9 2.9M58.9 238.3l-2.9 2.9M62.5 235.6h3v5.7h-3zM62.7 235.6l-.2 .1M64.5 235.6l-2 2M65.5 236.5l-3 2.9M65.5 238.3l-3 2.9M69.1 235.6h3v5.7h-3z"/>
<path d="M69.3 235.6l-.2 .1M71.1 235.6l-2 2M72.1 236.5l-3 2.9M72.1 238.3l-3 2.9M75.7 235.6h2.9v5.7h-2.9zM75.9 235.6l-.2 .1M77.7 235.6l-2 2M78.6 236.5l-2.9 2.9M78.6 238.3l-2.9 2.9M81.7 229.2l-4.4 4.3M81.7 231l-2.5 2.5M81.7 232.9l-.7 .6"/>
<path d="M81.7 223.7l-9.9 9.8M81.7 225.5l-8.1 8M81.7 227.4l-6.2 6.1M81.7 221.8l-11.8 11.7M117.5 236.6h15.4M119 220.3v14.8M123.8 226.9h5.7v3h-5.7zM123.8 221.6h5.7v2.9h-5.7zM125.1 221.6l-1.3 1.4M125.3 226.9l-1.5 1.6M127 221.6l-2.9 2.9M127.2 226.9l-2.9 3"/>
<path d="M128.8 221.6l-2.9 2.9M129 226.9l-2.9 3M129.5 222.8l-1.7 1.7M129.5 228.3l-1.6 1.6M129.5 226.9h.1M129.5 221.6h.1M133.4 236.6h.1M133.4 233.7h2.9v5.7h-2.9zM135.2 233.7l-1.8 1.8M136.3 238.1l-1.3 1.3M136.3 234.4l-2.9 2.9M136.3 236.2l-2.9 2.9"/>
<path d="M136.3 239.4h.1M138.8 233.7h2.9v5.7h-2.9zM138.8 233.7v.1M140.7 233.7l-1.9 2M141.7 234.6l-2.9 2.9M141.7 236.4l-2.9 2.9M141.7 238.3l-1.2 1.1M141.7 239.4h.1M144.1 233.7h2.9v5.7h-2.9zM144.4 233.7l-.3 .3M146.2 233.7l-2.1 2.2M147 234.8l-2.9 2.9"/>
<path d="M147 236.6l-2.8 2.8M147 238.5l-.9 .9M147 239.4h.1M149.5 233.7h2.9v5.7h-2.9zM149.9 233.7l-.4 .5M150.9 239.4h.1M150.9 239.9v4.9M151.8 233.7l-2.3 2.3M152.4 236.8l-2.6 2.6M152.4 238.6l-.8 .8M152.4 235l-2.9 2.9M152.4 239.4h.1"/>
<path d="M154.8 233.7h2.9v5.7h-2.9zM155.5 233.7l-.7 .7M156.3 239.4h.1M156.3 239.9v4.9M157.3 233.7l-2.5 2.5M157.7 235.2l-2.9 2.9M157.7 237l-2.4 2.4M157.7 238.8l-.5 .6M157.7 239.4h.1M158.5 227l-3.6 3.7M158.5 228.8l-1.8 1.9M158.5 223.3l-7.3 7.4"/>
<path d="M158.5 221.5l-9.2 9.2M158.5 225.2l-5.5 5.5M158.5 230.7h.1M159.1 230.7h18.1M161.6 226.9h5.8v3h-5.8zM161.6 221.6h5.8v2.9h-5.8zM162.1 221.6l-.5 .5M162.3 226.9l-.7 .7M164 221.6l-2.4 2.3M164.2 226.9l-2.6 2.6M165.8 221.6l-2.9 2.9M166 226.9l-2.9 3"/>
<path d="M167.4 223.8l-.8 .7M167.4 221.9l-2.7 2.6M167.4 227.4l-2.5 2.5M167.4 229.3l-.6 .6M167.4 226.9h.1M167.4 221.6h.1M175.6 220.3v8.9M58.9 241.3h.1M58.9 240.2l-1.1 1.1M65.5 240.2l-1.2 1.1M65.5 241.3h.1M70.6 241.8v6.3"/>
<path d="M70.6 241.3h.1M72.1 241.3h.1M72.1 240.2l-1.2 1.1M72.1 246.6h3.6M77.2 241.8v6.3M77.2 246.6h1.5M77.2 241.3h.1M78.6 240.2l-1.1 1.1M78.6 241.3h.1M152.4 243.3h2.4M156.3 243.3h1.5"/>
</g>
<g fill="#000">
<path d="M52.9 193.5l1.5-.2v.5zM54.4 199.4l1.5 .2-1.5 .3zM58.9 199.6l1.5-.2v.5zM80.2 193.3l1.5 .2-1.5 .3zM131.9 191.8l1.5 .3-1.5 .2zM136.3 192.1l1.5-.3v.5zM163.7 196.1l.2 1.5h-.5zM39.3 206.5l.2 1.5h-.5zM48.6 211.4l.2 1.5h-.5zM84.3 207.9h.5l-.2 1.5zM84.6 203.7l.2 1.5h-.5zM119 198.9l.2 1.5h-.5z"/>
<path d="M163.4 200.3h.5l-.2 1.5zM175.7 204.8l.2 1.5h-.5zM39 236.9h.5l-.2 1.5zM48.3 232h.5l-.2 1.5zM118.7 235.1h.5l-.2 1.5zM175.4 229.2h.5l-.2 1.5zM70.6 246.6l1.5-.3v.5zM75.7 246.3l1.5 .3-1.5 .2zM150.9 243.3l1.5-.2v.5zM154.8 243.1l1.5 .2-1.5 .3z"/>
</g>
<g fill="#000">
<path d="M52.9 193.5l1.5-.2v.5zM54.4 199.4l1.5 .2-1.5 .3zM58.9 199.6l1.5-.2v.5zM80.2 193.3l1.5 .2-1.5 .3zM131.9 191.8l1.5 .3-1.5 .2zM136.3 192.1l1.5-.3v.5zM163.7 196.1l.2 1.5h-.5zM39.3 206.5l.2 1.5h-.5zM48.6 211.4l.2 1.5h-.5zM84.3 207.9h.5l-.2 1.5zM84.6 203.7l.2 1.5h-.5zM119 198.9l.2 1.5h-.5z"/>
<path d="M163.4 200.3h.5l-.2 1.5zM175.7 204.8l.2 1.5h-.5zM39 236.9h.5l-.2 1.5zM48.3 232h.5l-.2 1.5zM118.7 235.1h.5l-.2 1.5zM175.4 229.2h.5l-.2 1.5zM70.6 246.6l1.5-.3v.5zM75.7 246.3l1.5 .3-1.5 .2zM150.9 243.3l1.5-.2v.5zM154.8 243.1l1.5 .2-1.5 .3z"/>
</g>
<g fill="none" stroke="#3a54a4" stroke-width=".2">
<path d="M52.9 193.5l1.5-.2v.5zM54.4 199.4l1.5 .2-1.5 .3zM58.9 199.6h.1M58.9 199.6l1.5-.2v.5zM80.2 193.3l1.5 .2-1.5 .3zM81.7 193.5h.1M119 198.9h.1M119 198.9l.2 1.5h-.5zM131.9 191.8l1.5 .3-1.5 .2zM136.3 192.1l1.5-.3v.5zM136.3 192.1h.1M163.7 196.1h.1"/>
<path d="M163.7 196.1l.2 1.5h-.5zM39.3 206.5l.2 1.5h-.5zM39.3 206.5h.1M48.6 211.4l.2 1.5h-.5zM48.6 211.4h.1M84.3 207.9h.5l-.2 1.5zM84.6 203.7l.2 1.5h-.5zM84.6 203.7h.1M163.4 200.3h.5l-.2 1.5zM175.7 204.8l.2 1.5h-.5zM39 236.9h.5l-.2 1.5zM48.3 232h.5l-.2 1.5z"/>
<path d="M118.7 235.1h.5l-.2 1.5zM175.4 229.2h.5l-.2 1.5zM175.6 230.7h.1M70.6 246.6l1.5-.3v.5zM75.7 246.3l1.5 .3-1.5 .2zM77.2 246.6h.1M150.9 243.3l1.5-.2v.5zM154.8 243.1l1.5 .2-1.5 .3zM156.3 243.3h.1"/>
</g>
<text font-size="5.6" x="159.1" y="16.4">Land Patterns</text>
<text font-size="4.9" x="149.9" y="24">Vishay Dale Thin Film</text>
<text font-size="3.5" fill="#007ec4" x="42" y="21.9">www.vishay.com</text>
<g font-size="3.2">
<text x="18.9" y="32.1">Surface-Mount Leadless Networks (LCC Series)</text>
<text x="18.9" y="109.4">Surface-Mount Leadless Networks (MPH Series)</text>
<text x="18.9" y="168.4">Surface-Mount Leadless Packages DUAL/ QUAD Flat No Lead (DFN, QFN Series)</text>
</g>
<g font-size="2.8">
<text x="51.1" y="42.1">16 Pin LCC</text>
<text x="109.7" y="42.1">20 Pin LCC</text>
<text x="88.7" y="119.2">4 Pin LCC</text>
<text x="49" y="178.3">DFN MLP</text>
<text x="126.4" y="178.3">QFN MLP</text>
<text x="18.9" y="263.3">Revision: 24-Aug-2021</text>
<text x="107.2" y="263.6">6</text>
<text x="163.6" y="263.3">Document Number: 60119</text>
<text x="74.2" y="267.1">For technical questions, contact: thinfilm@vishay.com</text>
<text x="26.5" y="271">THIS DOCUMENT IS SUBJECT TO CHANGE WITHOUT NOTICE. THE PRODUCTS DESCRIBED HEREIN AND THIS DOCUMENT</text>
<text x="50.9" y="273.8">ARE SUBJECT TO SPECIFIC DISCLAIMERS, SET FORTH AT www.vishay.com/doc?91000</text>
</g>
<g font-size="2.1">
<text x="65.6" y="47.6">0.0310</text>
<text x="125" y="47.2">0.0310</text>
<text x="52.5" y="55.4">0.0970</text>
<text x="110.9" y="54.6">0.0970</text>
<text x="90.7" y="68.8">0.2831</text>
<text x="158.4" y="72.4">0.3410</text>
<text x="80.6" y="93.5">0.0500</text>
<text x="54.5" y="98.1">0.1298</text>
<text x="113.5" y="99.2">0.1345</text>
<text x="139.5" y="98.8">0.0500</text>
<text x="101" y="122.8">0.2170</text>
<text x="120.9" y="138.7">0.0575</text>
<text x="89.8" y="150.4">0.0870</text>
<text x="91.8" y="158.4">0.1220</text>
<text x="49.2" y="184.5">DFN-8 4 x 5 mm Sq</text>
<text x="126.6" y="184.5">QFN-20 5 x 5 mm Sq</text>
<text x="63.7" y="194.3">0.1378</text>
<text x="63.7" y="196.4">(3.500)</text>
<text x="140.2" y="192.7">0.014 (0.356)</text>
<text x="166.4" y="195.3">0.0274 (0.696)</text>
<text x="62.6" y="200.4">0.014 (0.356)</text>
<text x="86.7" y="202.9">0.0274 (0.696)</text>
<text x="36.1" y="221.8">0.1534</text>
<text x="45.4" y="221.8">0.1063</text>
<text x="115.8" y="217.1">0.1809</text>
<text x="115.8" y="219.2">(4.595)</text>
<text x="172.4" y="219.2">(3.150)</text>
<text x="172.8" y="217.1">0.124</text>
<text x="36.1" y="223.9">(3.896)</text>
<text x="45.4" y="223.9">(2.700)</text>
<text x="158.5" y="244.1">0.0256 (0.065)</text>
<text x="79.4" y="247.3">0.0315 (0.800 )</text>
</g>
</svg>
